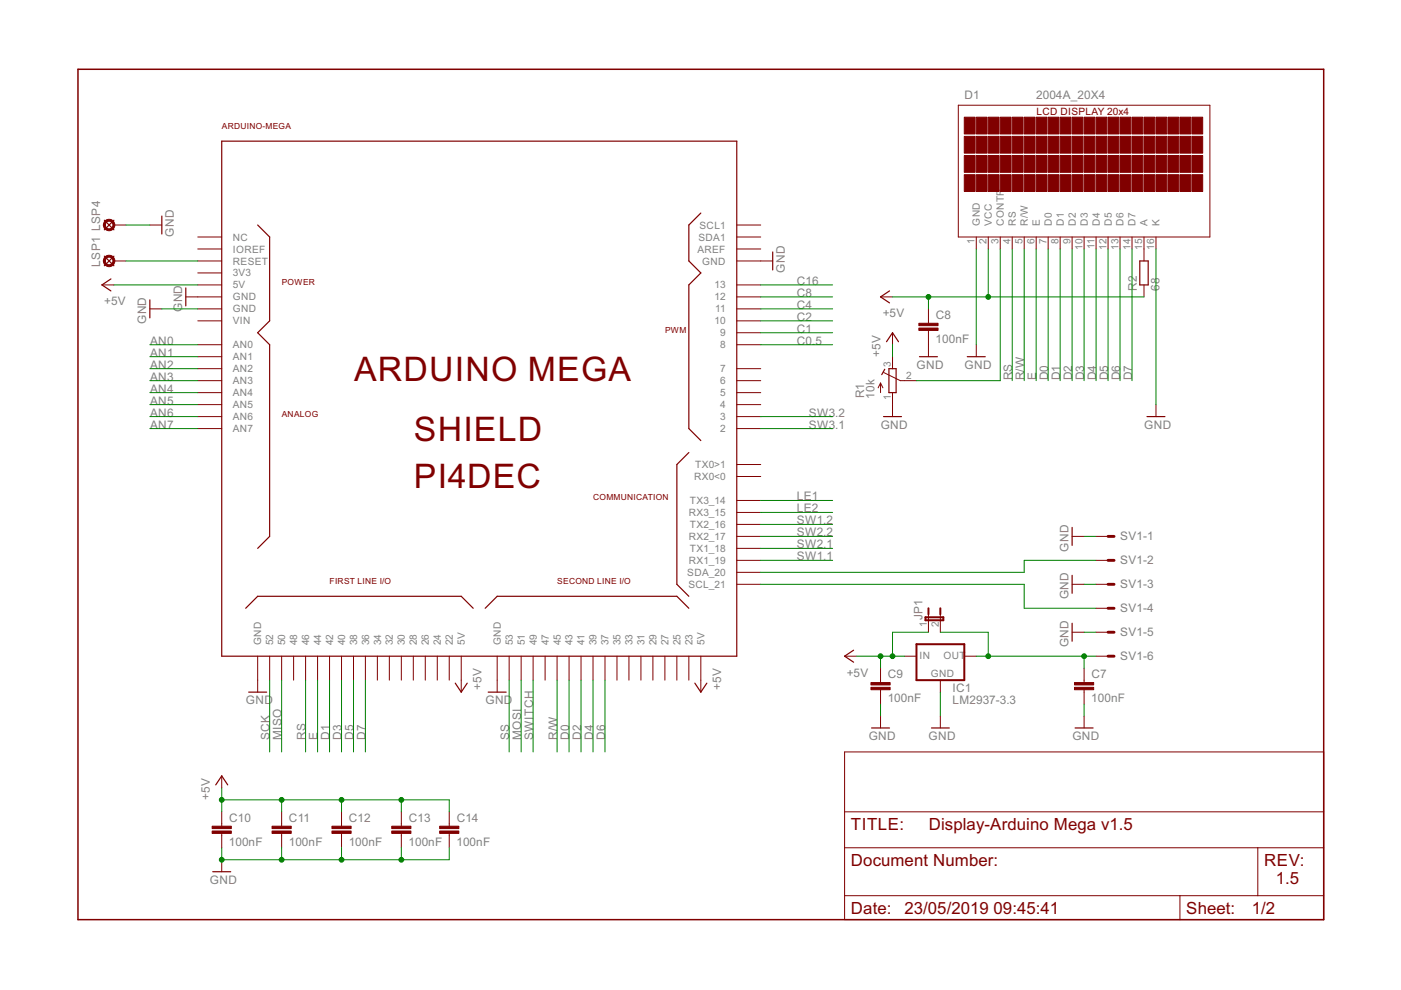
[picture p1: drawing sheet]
<svg xmlns="http://www.w3.org/2000/svg" width="297mm" height="210mm" viewBox="0 0 297 210" stroke-linecap="round" stroke-linejoin="round" font-family="sans-serif">
<path d="M16.5 14.7h264.1v180.3h-264.1z" fill="none" stroke="#800000" stroke-width=".32"/>
<g fill="none" stroke="#800000" stroke-width=".21">
<path d="M203.2 22.3h53.3v27.9h-53.3zM24.2 55.3h2.5M24.2 47.7h2.5M31.8 47.7h2.5M41.9 50.2h5.1M41.9 52.8h5.1M41.9 55.3h5.1M41.9 57.9h5.1M156.2 50.2h5.1M156.2 52.8h5.1M156.2 55.3h7.6M156.2 47.7h5.1"/>
<path d="M207 50.2v2.6M209.5 50.2v2.6M212.1 50.2v2.6M214.6 50.2v2.6M217.1 50.2v2.6M219.7 50.2v2.6M222.2 50.2v2.6M224.8 50.2v2.6M227.3 50.2v2.6M229.8 50.2v2.6M232.4 50.2v2.6M234.9 50.2v2.6"/>
<path d="M237.5 50.2v2.6M240 50.2v2.6M242.5 50.2v5.1M245.1 50.2v2.6M21.6 60.4h2.6M31.8 65.5h2.5M39.4 62.9h7.6M41.9 60.4h5.1M41.9 65.5h5.1M41.9 73.1h5.1M41.9 75.6h5.1M41.9 78.2h5.1"/>
<path d="M41.9 68h5.1M156.2 60.4h5.1M156.2 62.9h5.1M156.2 65.5h5.1M156.2 73.1h5.1M156.2 78.2h5.1M156.2 70.5h5.1M156.2 68h5.1M186.7 62.9h2.5M187.3 79l3.6 1.7h3.4M189.2 70.5v2.6M189.2 75.6v2.6"/>
<path d="M196.8 65.5v3M196.8 70v5.6M207 73.1v2.5M242.5 60.4v2.5M41.9 80.7h5.1M41.9 83.2h5.1M41.9 85.8h5.1M41.9 88.3h5.1M41.9 90.9h5.1M156.2 80.7h5.1M156.2 83.2h5.1M156.2 85.8h5.1"/>
<path d="M156.2 88.3h5.1M156.2 90.9h5.1M156.2 98.5h5.1M186.7 81.2v2M186.7 81.2l-.5 1M186.7 81.2l.5 1M189.2 83.2v5.1M245.1 85.8v2.5M156.2 118.8h5.1M156.2 116.3h5.1M156.2 113.7h5.1M156.2 111.2h5.1"/>
<path d="M156.2 108.6h5.1M156.2 106.1h5.1M156.2 101h5.1M227.3 113.7h2.5M232.4 118.8h2.5M232.4 113.7h2.5M54.6 139.1v7.6M57.2 139.1v5.1M59.7 139.1v5.1M62.3 139.1v5.1M64.8 139.1v5.1M67.3 139.1v5.1"/>
<path d="M69.9 139.1v5.1M72.4 139.1v5.1M75 139.1v5.1M77.5 139.1v5.1M80 139.1v5.1M82.5 139.1v5.1M85.1 139.1v5.1M87.6 139.1v5.1M90.2 139.1v5.1M92.7 139.1v5.1M95.2 139.1v5.1M97.8 139.1v7.6"/>
<path d="M105.4 139.1v7.6M107.9 139.1v5.1M110.5 139.1v5.1M113 139.1v5.1M115.6 139.1v5.1M118.1 139.1v5.1M120.6 139.1v5.1M123.2 139.1v5.1M125.7 139.1v5.1M128.3 139.1v5.1M130.8 139.1v5.1M133.3 139.1v5.1"/>
<path d="M135.9 139.1v5.1M138.4 139.1v5.1M141 139.1v5.1M143.5 139.1v5.1M146 139.1v5.1M148.6 139.1v7.6M156.2 123.9h5.1M156.2 121.3h5.1M179.1 139.1h2.5M191.8 139.1h2.5M196.8 130.2v3.8M199.4 130.2v3.8"/>
<path d="M204.4 139.1h2.6M227.3 123.9h2.5M227.3 134h2.5M232.4 123.9h2.5M232.4 139.1h2.5M232.4 134h2.5M232.4 129h2.5M179.1 159.4h101.5v35.6h-101.5zM186.7 141.7v3M186.7 146.2v3.1M186.7 151.8v2.5M199.4 144.2v2.5"/>
<path d="M199.4 151.8v2.5M229.8 141.7v3M229.8 146.2v3.1M229.8 151.8v2.5M47 164.5v2.5M47 172.1v3.1M47 176.7v3M59.7 172.1v3.1M59.7 176.7v3M72.4 172.1v3.1M72.4 176.7v3M85.1 172.1v3.1"/>
<path d="M85.1 176.7v3M95.2 172.1v3.1M95.2 176.7v3M179.1 179.7h101.5M179.1 172.1h101.5M266.7 179.7v10.2M47 182.3v2.5M179.1 189.9h101.5M250.2 189.9v5.1"/>
</g>
<g fill="#800000" stroke="#800000" stroke-width=".21">
<path d="M207 24.8h2.3v3.6h-2.3z"/>
<path d="M204.4 28.9h2.3v3.6h-2.3z"/>
<path d="M207 28.9h2.3v3.6h-2.3z"/>
<path d="M209.5 24.8h2.3v3.6h-2.3z"/>
<path d="M209.5 28.9h2.3v3.6h-2.3z"/>
<path d="M212.1 24.8h2.3v3.6h-2.3z"/>
<path d="M212.1 28.9h2.3v3.6h-2.3z"/>
<path d="M214.6 24.8h2.3v3.6h-2.3z"/>
<path d="M214.6 28.9h2.3v3.6h-2.3z"/>
<path d="M217.1 24.8h2.3v3.6h-2.3z"/>
<path d="M217.1 28.9h2.3v3.6h-2.3z"/>
<path d="M219.7 24.8h2.3v3.6h-2.3z"/>
<path d="M219.7 28.9h2.3v3.6h-2.3z"/>
<path d="M222.2 24.8h2.3v3.6h-2.3z"/>
<path d="M222.2 28.9h2.3v3.6h-2.3z"/>
<path d="M224.8 24.8h2.3v3.6h-2.3z"/>
<path d="M224.8 28.9h2.3v3.6h-2.3z"/>
<path d="M227.3 24.8h2.3v3.6h-2.3z"/>
<path d="M227.3 28.9h2.3v3.6h-2.3z"/>
<path d="M229.8 24.8h2.3v3.6h-2.3z"/>
<path d="M229.8 28.9h2.3v3.6h-2.3z"/>
<path d="M232.4 24.8h2.3v3.6h-2.3z"/>
<path d="M232.4 28.9h2.3v3.6h-2.3z"/>
<path d="M234.9 24.8h2.3v3.6h-2.3z"/>
<path d="M234.9 28.9h2.3v3.6h-2.3z"/>
<path d="M237.5 24.8h2.3v3.6h-2.3z"/>
<path d="M237.5 28.9h2.3v3.6h-2.3z"/>
<path d="M240 24.8h2.3v3.6h-2.3z"/>
<path d="M240 28.9h2.3v3.6h-2.3z"/>
<path d="M242.5 24.8h2.3v3.6h-2.3z"/>
<path d="M242.5 28.9h2.3v3.6h-2.3z"/>
<path d="M245.1 24.8h2.3v3.6h-2.3z"/>
<path d="M245.1 28.9h2.3v3.6h-2.3z"/>
<path d="M247.6 24.8h2.3v3.6h-2.3z"/>
<path d="M247.6 28.9h2.3v3.6h-2.3z"/>
<path d="M250.2 24.8h2.3v3.6h-2.3z"/>
<path d="M250.2 28.9h2.3v3.6h-2.3z"/>
<path d="M252.7 24.8h2.3v3.6h-2.3z"/>
<path d="M252.7 28.9h2.3v3.6h-2.3z"/>
<path d="M204.4 24.8h2.3v3.6h-2.3z"/>
<path d="M204.4 33h2.3v3.5h-2.3z"/>
<path d="M207 33h2.3v3.5h-2.3z"/>
<path d="M209.5 33h2.3v3.5h-2.3z"/>
<path d="M212.1 33h2.3v3.5h-2.3z"/>
<path d="M214.6 33h2.3v3.5h-2.3z"/>
<path d="M217.1 33h2.3v3.5h-2.3z"/>
<path d="M219.7 33h2.3v3.5h-2.3z"/>
<path d="M222.2 33h2.3v3.5h-2.3z"/>
<path d="M224.8 33h2.3v3.5h-2.3z"/>
<path d="M227.3 33h2.3v3.5h-2.3z"/>
<path d="M229.8 33h2.3v3.5h-2.3z"/>
<path d="M232.4 33h2.3v3.5h-2.3z"/>
<path d="M234.9 33h2.3v3.5h-2.3z"/>
<path d="M237.5 33h2.3v3.5h-2.3z"/>
<path d="M240 33h2.3v3.5h-2.3z"/>
<path d="M242.5 33h2.3v3.5h-2.3z"/>
<path d="M245.1 33h2.3v3.5h-2.3z"/>
<path d="M247.6 33h2.3v3.5h-2.3z"/>
<path d="M250.2 33h2.3v3.5h-2.3z"/>
<path d="M252.7 33h2.3v3.5h-2.3z"/>
<path d="M204.4 37h2.3v3.6h-2.3z"/>
<path d="M207 37h2.3v3.6h-2.3z"/>
<path d="M209.5 37h2.3v3.6h-2.3z"/>
<path d="M212.1 37h2.3v3.6h-2.3z"/>
<path d="M214.6 37h2.3v3.6h-2.3z"/>
<path d="M217.1 37h2.3v3.6h-2.3z"/>
<path d="M219.7 37h2.3v3.6h-2.3z"/>
<path d="M222.2 37h2.3v3.6h-2.3z"/>
<path d="M224.8 37h2.3v3.6h-2.3z"/>
<path d="M227.3 37h2.3v3.6h-2.3z"/>
<path d="M229.8 37h2.3v3.6h-2.3z"/>
<path d="M232.4 37h2.3v3.6h-2.3z"/>
<path d="M234.9 37h2.3v3.6h-2.3z"/>
<path d="M237.5 37h2.3v3.6h-2.3z"/>
<path d="M240 37h2.3v3.6h-2.3z"/>
<path d="M242.5 37h2.3v3.6h-2.3z"/>
<path d="M245.1 37h2.3v3.6h-2.3z"/>
<path d="M247.6 37h2.3v3.6h-2.3z"/>
<path d="M250.2 37h2.3v3.6h-2.3z"/>
<path d="M252.7 37h2.3v3.6h-2.3z"/>
<path d="M227.8 145.7h4.1v.5h-4.1z"/>
<path d="M227.8 144.7h4.1v.5h-4.1z"/>
<path d="M194.8 69.6h4.1v.5h-4.1z"/>
<path d="M194.8 68.5h4.1v.5h-4.1z"/>
<path d="M184.7 145.7h4v.5h-4z"/>
<path d="M184.7 144.7h4v.5h-4z"/>
<path d="M45 176.2h4v.5h-4z"/>
<path d="M45 175.2h4v.5h-4z"/>
<path d="M57.7 176.2h4v.5h-4z"/>
<path d="M57.7 175.2h4v.5h-4z"/>
<path d="M70.4 176.2h4v.5h-4z"/>
<path d="M70.4 175.2h4v.5h-4z"/>
<path d="M83.1 176.2h4v.5h-4z"/>
<path d="M83.1 175.2h4v.5h-4z"/>
<path d="M93.2 176.2h4.1v.5h-4.1z"/>
<path d="M93.2 175.2h4.1v.5h-4.1z"/>
</g>
<g fill="none" stroke="#800000" stroke-width=".25">
<path d="M47 29.9h109.2v109.2h-109.2zM22.1 54.3l2.1 2M22.1 46.7l2.1 2M23.5 59.1l-1.9 1.3 1.9 1.3M24.2 54.3l-2.1 2M24.2 46.7l-2.1 2M34.3 45.8v3.8M54.6 47.7l2.6 2.5v17.8l-2.6 2.5 2.6 2.6v40.6l-2.6 2.6M148.6 45.2l-2.6 2.5v7.6l2.6 2.6-2.6 2.5v30.5l2.6 2.5M163.8 53.4v3.8M241.7 55.3h1.7v5.1h-1.7zM31.8 63.6v3.8"/>
<path d="M39.4 61v3.9M187.6 78.3l-.7 1.1M188 72.5l1.2-2 1.3 2M188.5 78.2h1.5v5h-1.5zM188.6 61.7l-1.9 1.2 1.9 1.3M194.9 75.6h3.9M205.1 75.6h3.8M146 95.9l-2.5 2.6v25.4l2.5 2.5M187.3 88.3h3.8M243.2 88.3h3.8M227.3 111.8v3.8M52.1 129l2.5-2.6h43.2l2.5 2.6"/>
<path d="M102.9 129l2.5-2.6h38.1l2.5 2.6M181 137.9l-1.9 1.2 1.9 1.3M227.3 122v3.8M227.3 132.1v3.9M52.7 146.7h3.8M96.5 144.8l1.3 1.9 1.3-1.9M103.5 146.7h3.8M147.3 144.8l1.3 1.9 1.3-1.9M184.8 154.3h3.8M197.5 154.3h3.8M227.9 154.3h3.9M45.7 166.4l1.3-1.9 1.3 1.9"/>
<path d="M45.1 184.8h3.8"/>
</g>
<path d="M234.9 113.7h1.3M234.9 118.8h1.3M234.9 123.9h1.3M234.9 129h1.3M234.9 134h1.3M234.9 139.1h1.3" fill="none" stroke="#800000" stroke-width=".61"/>
<g fill="#800000" stroke="#800000" stroke-width=".21">
<path d="M22.3 54.4a1.22 1.22 0 0 1 1.9 .4 1.22 1.22 0 0 1-.8 1.7 1.22 1.22 0 0 1-1.5-1.2h.4a.81 .81 0 0 1 1.2-.7 .81 .81 0 0 1 .1 1.4 .81 .81 0 0 1-1.2-.5l-.1-.2h-.4z" fill-rule="evenodd"/>
<path d="M22.3 46.8a1.22 1.22 0 0 1 1.9 .3 1.22 1.22 0 0 1-.8 1.8 1.22 1.22 0 0 1-1.5-1.2h.4a.82 .82 0 0 1 1.2-.7 .82 .82 0 0 1 .2 1.4 .82 .82 0 0 1-1.3-.5l-.1-.2h-.4z" fill-rule="evenodd"/>
</g>
<path d="M194.3 136.6h10.1v7.6h-10.1zM196.2 130.9h3.8v.6h-3.8zM196.8 129v1.2M199.4 129v1.2" fill="none" stroke="#800000" stroke-width=".42"/>
<g fill="none" stroke="#008000" stroke-width=".21">
<path d="M26.7 47.7h5.1M26.7 55.3h15.2M207 52.8v20.3M209.5 52.8v10.1M212.1 52.8v27.9h-17.8M214.6 52.8v27.9M217.1 52.8v27.9M219.7 52.8v27.9M222.2 52.8v27.9M224.8 52.8v27.9M227.3 52.8v27.9M229.8 52.8v27.9"/>
<path d="M232.4 52.8v27.9M234.9 52.8v27.9M237.5 52.8v27.9M240 52.8v27.9M245.1 52.8v33M24.2 60.4h17.7M31.8 73.1h10.1M31.8 75.6h10.1M31.8 78.2h10.1M34.3 65.5h7.6M161.3 65.5h15.2M161.3 60.4h15.2"/>
<path d="M161.3 62.9h15.2M161.3 73.1h15.2M161.3 70.5h15.2M161.3 68h15.2M189.2 62.9h53.3M189.2 73.1v2.5M196.8 62.9v2.6M31.8 80.7h10.1M31.8 83.2h10.1M31.8 85.8h10.1M31.8 88.3h10.1M31.8 90.9h10.1"/>
<path d="M161.3 88.3h15.2M161.3 90.9h15.2M161.3 113.7h15.2M161.3 106.1h15.2M161.3 108.6h15.2M161.3 118.8h15.2M161.3 116.3h15.2M161.3 111.2h15.2M229.8 113.7h2.6M232.4 118.8h-15.3v2.5h-55.8M161.3 123.9h55.8v5.1h15.3M181.6 139.1h10.2"/>
<path d="M186.7 139.1v2.6M196.8 134h-7.6v5.1M199.4 134h10.1v5.1M207 139.1h25.4M229.8 134h2.6M229.8 139.1v2.6M229.8 123.9h2.6M57.2 144.2v15.2M59.7 144.2v15.2M64.8 144.2v15.2M67.3 144.2v15.2M69.9 144.2v15.2"/>
<path d="M72.4 144.2v15.2M75 144.2v15.2M77.5 144.2v15.2M107.9 144.2v15.2M110.5 144.2v15.2M113 144.2v15.2M118.1 144.2v15.2M120.6 144.2v15.2M123.2 144.2v15.2M125.7 144.2v15.2M128.3 144.2v15.2M186.7 149.3v2.5"/>
<path d="M199.4 146.7v5.1M229.8 149.3v2.5M47 167v5.1M47 179.7v2.6h48.2v-2.6M47 169.6h48.2v2.5M59.7 169.6v2.5M59.7 179.7v2.6M72.4 169.6v2.5M72.4 179.7v2.6M85.1 169.6v2.5M85.1 179.7v2.6"/>
</g>
<g fill="#008000" stroke="#008000" stroke-width=".21">
<circle cx="47" cy="182.3" r=".51"/>
<circle cx="59.7" cy="182.3" r=".51"/>
<circle cx="72.4" cy="182.3" r=".51"/>
<circle cx="85.1" cy="182.3" r=".51"/>
<circle cx="209.5" cy="62.9" r=".51"/>
<circle cx="196.8" cy="62.9" r=".51"/>
<circle cx="189.2" cy="139.1" r=".51"/>
<circle cx="186.7" cy="139.1" r=".51"/>
<circle cx="47" cy="169.6" r=".51"/>
<circle cx="59.7" cy="169.6" r=".51"/>
<circle cx="72.4" cy="169.6" r=".51"/>
<circle cx="85.1" cy="169.6" r=".51"/>
<circle cx="209.5" cy="139.1" r=".51"/>
<circle cx="229.8" cy="139.1" r=".51"/>
</g>
<g font-size="8" fill="#800000">
<text x="75.1" y="80.7">ARDUINO MEGA</text>
<text x="87.8" y="93.4">SHIELD</text>
<text x="87.8" y="103.6">PI4DEC</text>
</g>
<g font-size="4" fill="#800000">
<text x="180.4" y="175.9">TITLE:</text>
<text x="196.9" y="175.9">Display-Arduino Mega v1.5</text>
<text x="180.4" y="183.6">Document Number:</text>
<text x="268" y="183.6">REV:</text>
<text x="270.5" y="187.4">1.5</text>
<text x="180.4" y="193.7">Date: 23/05/2019</text>
<text x="210.7" y="193.7">09:45:41</text>
<text x="251.5" y="193.7">Sheet:</text>
<text x="265.4" y="193.7">1/2</text>
</g>
<g font-size="2.8" fill="#808080">
<text x="204.5" y="21">D1</text>
<text x="219.7" y="21">2004A_20X4</text>
<text x="36.8" y="50.2" transform="rotate(-90 36.8 50.2)">GND</text>
<text x="21.2" y="56.5" transform="rotate(-90 21.2 56.5)">LSP1 LSP4</text>
<text x="166.4" y="57.8" transform="rotate(-90 166.4 57.8)">GND</text>
<text x="22.1" y="64.7">+5V</text>
<text x="168.9" y="65.5">C4</text>
<text x="168.9" y="62.9">C8</text>
<text x="168.9" y="60.4">C16</text>
<text x="241.1" y="61.6" transform="rotate(-90 241.1 61.6)">R2</text>
<text x="245.9" y="61.7" transform="rotate(-90 245.9 61.7)">68</text>
<text x="31" y="68.7" transform="rotate(-90 31 68.7)">GND</text>
<text x="38.6" y="66.2" transform="rotate(-90 38.6 66.2)">GND</text>
<text x="168.9" y="70.6">C1</text>
<text x="168.9" y="68">C2</text>
<text x="187.1" y="67.3">+5V</text>
<text x="198.4" y="67.6">C8</text>
<text x="31.8" y="73.1">AN0</text>
<text x="31.8" y="75.6">AN1</text>
<text x="168.9" y="73.1">C0.5</text>
<text x="186.7" y="75.6" transform="rotate(-90 186.7 75.6)">+5V</text>
<text x="198.4" y="72.7">100nF</text>
<text x="31.8" y="78.2">AN2</text>
<text x="31.8" y="80.7">AN3</text>
<text x="31.8" y="83.3">AN4</text>
<text x="194.3" y="78.2">GND</text>
<text x="204.5" y="78.2">GND</text>
<text x="214.6" y="80.7" transform="rotate(-90 214.6 80.7)">RS</text>
<text x="217.2" y="80.7" transform="rotate(-90 217.2 80.7)">R/W</text>
<text x="219.7" y="80.7" transform="rotate(-90 219.7 80.7)">E</text>
<text x="222.2" y="80.7" transform="rotate(-90 222.2 80.7)">D0</text>
<text x="224.8" y="80.7" transform="rotate(-90 224.8 80.7)">D1</text>
<text x="227.3" y="80.7" transform="rotate(-90 227.3 80.7)">D2</text>
<text x="229.9" y="80.7" transform="rotate(-90 229.9 80.7)">D3</text>
<text x="232.4" y="80.7" transform="rotate(-90 232.4 80.7)">D4</text>
<text x="234.9" y="80.7" transform="rotate(-90 234.9 80.7)">D5</text>
<text x="237.5" y="80.7" transform="rotate(-90 237.5 80.7)">D6</text>
<text x="240" y="80.7" transform="rotate(-90 240 80.7)">D7</text>
<text x="31.8" y="85.8">AN5</text>
<text x="31.8" y="88.3">AN6</text>
<text x="171.5" y="88.3">SW3.2</text>
<text x="183.3" y="84.5" transform="rotate(-90 183.3 84.5)">R1</text>
<text x="185.4" y="84.5" transform="rotate(-90 185.4 84.5)">10k</text>
<text x="31.8" y="90.9">AN7</text>
<text x="171.5" y="90.9">SW3.1</text>
<text x="186.7" y="90.9">GND</text>
<text x="242.6" y="90.9">GND</text>
<text x="168.9" y="106.1">LE1</text>
<text x="168.9" y="108.6">LE2</text>
<text x="168.9" y="111.2">SW1.2</text>
<text x="168.9" y="113.7">SW2.2</text>
<text x="168.9" y="118.8">SW1.1</text>
<text x="168.9" y="116.3">SW2.1</text>
<text x="226.6" y="116.9" transform="rotate(-90 226.6 116.9)">GND</text>
<text x="237.5" y="114.5">SV1-1</text>
<text x="237.5" y="119.6">SV1-2</text>
<text x="237.5" y="124.6">SV1-3</text>
<text x="195.6" y="131.5" transform="rotate(-90 195.6 131.5)">JP1</text>
<text x="226.6" y="127.1" transform="rotate(-90 226.6 127.1)">GND</text>
<text x="237.5" y="129.7">SV1-4</text>
<text x="226.6" y="137.3" transform="rotate(-90 226.6 137.3)">GND</text>
<text x="237.5" y="134.8">SV1-5</text>
<text x="179.5" y="143.4">+5V</text>
<text x="188.2" y="143.8">C9</text>
<text x="231.4" y="143.8">C7</text>
<text x="237.5" y="139.9">SV1-6</text>
<text x="52.1" y="149.3">GND</text>
<text x="102.1" y="146.3" transform="rotate(-90 102.1 146.3)">+5V</text>
<text x="102.9" y="149.3">GND</text>
<text x="152.9" y="146.3" transform="rotate(-90 152.9 146.3)">+5V</text>
<text x="188.2" y="148.9">100nF</text>
<text x="202" y="149.3">LM2937-3.3</text>
<text x="202" y="146.7">IC1</text>
<text x="231.4" y="148.9">100nF</text>
<text x="57.2" y="156.9" transform="rotate(-90 57.2 156.9)">SCK</text>
<text x="59.7" y="156.9" transform="rotate(-90 59.7 156.9)">MISO</text>
<text x="64.8" y="156.9" transform="rotate(-90 64.8 156.9)">RS</text>
<text x="67.3" y="156.9" transform="rotate(-90 67.3 156.9)">E</text>
<text x="69.9" y="156.9" transform="rotate(-90 69.9 156.9)">D1</text>
<text x="72.4" y="156.9" transform="rotate(-90 72.4 156.9)">D3</text>
<text x="74.9" y="156.9" transform="rotate(-90 74.9 156.9)">D5</text>
<text x="77.5" y="156.9" transform="rotate(-90 77.5 156.9)">D7</text>
<text x="108" y="156.9" transform="rotate(-90 108 156.9)">SS</text>
<text x="110.5" y="156.9" transform="rotate(-90 110.5 156.9)">MOSI</text>
<text x="113" y="156.9" transform="rotate(-90 113 156.9)">SWITCH</text>
<text x="118.1" y="156.9" transform="rotate(-90 118.1 156.9)">R/W</text>
<text x="120.7" y="156.9" transform="rotate(-90 120.7 156.9)">D0</text>
<text x="123.2" y="156.9" transform="rotate(-90 123.2 156.9)">D2</text>
<text x="125.7" y="156.9" transform="rotate(-90 125.7 156.9)">D4</text>
<text x="128.3" y="156.9" transform="rotate(-90 128.3 156.9)">D6</text>
<text x="184.2" y="156.9">GND</text>
<text x="196.9" y="156.9">GND</text>
<text x="227.4" y="156.9">GND</text>
<text x="44.5" y="169.6" transform="rotate(-90 44.5 169.6)">+5V</text>
<text x="48.5" y="179.4">100nF</text>
<text x="48.6" y="174.3">C10</text>
<text x="61.2" y="179.4">100nF</text>
<text x="61.3" y="174.3">C11</text>
<text x="73.9" y="179.4">100nF</text>
<text x="74" y="174.3">C12</text>
<text x="86.6" y="179.4">100nF</text>
<text x="86.7" y="174.3">C13</text>
<text x="96.8" y="179.4">100nF</text>
<text x="96.8" y="174.3">C14</text>
<text x="44.5" y="187.4">GND</text>
</g>
<text font-size="2.4" fill="#800000" x="219.7" y="24.3">LCD DISPLAY 20x4</text>
<g font-size="2.4" fill="#808080">
<text x="207.8" y="47.9" transform="rotate(-90 207.8 47.9)">GND</text>
<text x="210.3" y="47.9" transform="rotate(-90 210.3 47.9)">VCC</text>
<text x="212.8" y="47.9" transform="rotate(-90 212.8 47.9)">CONTR</text>
<text x="215.4" y="47.9" transform="rotate(-90 215.4 47.9)">RS</text>
<text x="217.9" y="47.9" transform="rotate(-90 217.9 47.9)">R/W</text>
<text x="220.5" y="47.9" transform="rotate(-90 220.5 47.9)">E</text>
<text x="223" y="47.9" transform="rotate(-90 223 47.9)">D0</text>
<text x="225.5" y="47.9" transform="rotate(-90 225.5 47.9)">D1</text>
<text x="228.1" y="47.9" transform="rotate(-90 228.1 47.9)">D2</text>
<text x="230.6" y="47.9" transform="rotate(-90 230.6 47.9)">D3</text>
<text x="233.2" y="47.9" transform="rotate(-90 233.2 47.9)">D4</text>
<text x="235.7" y="47.9" transform="rotate(-90 235.7 47.9)">D5</text>
<text x="238.2" y="47.9" transform="rotate(-90 238.2 47.9)">D6</text>
<text x="240.8" y="47.9" transform="rotate(-90 240.8 47.9)">D7</text>
<text x="243.3" y="47.9" transform="rotate(-90 243.3 47.9)">A</text>
<text x="245.9" y="47.9" transform="rotate(-90 245.9 47.9)">K</text>
<text x="49.4" y="51">NC</text>
<text x="49.4" y="53.5">IOREF</text>
<text x="147.9" y="53.5">AREF</text>
<text x="148.1" y="51">SDA1</text>
<text x="148.3" y="48.5">SCL1</text>
<text x="206.6" y="51.8" transform="rotate(-90 206.6 51.8)">1</text>
<text x="209.2" y="51.8" transform="rotate(-90 209.2 51.8)">2</text>
<text x="211.7" y="51.8" transform="rotate(-90 211.7 51.8)">3</text>
<text x="214.3" y="51.8" transform="rotate(-90 214.3 51.8)">4</text>
<text x="216.8" y="51.8" transform="rotate(-90 216.8 51.8)">5</text>
<text x="219.3" y="51.8" transform="rotate(-90 219.3 51.8)">6</text>
<text x="221.9" y="51.8" transform="rotate(-90 221.9 51.8)">7</text>
<text x="224.4" y="51.8" transform="rotate(-90 224.4 51.8)">8</text>
<text x="227" y="51.8" transform="rotate(-90 227 51.8)">9</text>
<text x="229.5" y="53" transform="rotate(-90 229.5 53)">10</text>
<text x="232" y="52.8" transform="rotate(-90 232 52.8)">11</text>
<text x="234.6" y="53" transform="rotate(-90 234.6 53)">12</text>
<text x="237.1" y="53" transform="rotate(-90 237.1 53)">13</text>
<text x="239.7" y="53" transform="rotate(-90 239.7 53)">14</text>
<text x="242.2" y="53" transform="rotate(-90 242.2 53)">15</text>
<text x="244.7" y="53" transform="rotate(-90 244.7 53)">16</text>
<text x="49.3" y="58.6">3V3</text>
<text x="49.4" y="56.1">RESET</text>
<text x="148.9" y="56.1">GND</text>
<text x="49.3" y="61.2">5V</text>
<text x="49.4" y="63.7">GND</text>
<text x="151.5" y="63.7">12</text>
<text x="151.5" y="61.2">13</text>
<text x="49.4" y="66.2">GND</text>
<text x="49.4" y="68.8">VIN</text>
<text x="151.5" y="68.8">10</text>
<text x="151.6" y="66.2">11</text>
<text x="152.7" y="71.3">9</text>
<text x="49.4" y="73.9">AN0</text>
<text x="49.4" y="76.4">AN1</text>
<text x="152.7" y="73.9">8</text>
<text x="188.9" y="77.8" transform="rotate(-90 188.9 77.8)">3</text>
<text x="49.4" y="78.9">AN2</text>
<text x="49.4" y="81.5">AN3</text>
<text x="152.7" y="81.5">6</text>
<text x="152.7" y="78.9">7</text>
<text x="192.1" y="80.4">2</text>
<text x="49.4" y="84">AN4</text>
<text x="49.4" y="86.6">AN5</text>
<text x="49.4" y="89.1">AN6</text>
<text x="152.7" y="89.1">3</text>
<text x="152.7" y="86.6">4</text>
<text x="152.7" y="84">5</text>
<text x="188.9" y="84.8" transform="rotate(-90 188.9 84.8)">1</text>
<text x="49.4" y="91.6">AN7</text>
<text x="152.7" y="91.6">2</text>
<text x="147.2" y="101.8">RX0&lt;0</text>
<text x="147.4" y="99.3">TX0&gt;1</text>
<text x="146.3" y="106.9">TX3_14</text>
<text x="146.1" y="109.4">RX3_15</text>
<text x="146.3" y="112">TX2_16</text>
<text x="146.1" y="119.6">RX1_19</text>
<text x="146.1" y="114.5">RX2_17</text>
<text x="146.3" y="117">TX1_18</text>
<text x="145.7" y="122.1">SDA_20</text>
<text x="145.9" y="124.6">SCL_21</text>
<text x="55.4" y="136.7" transform="rotate(-90 55.4 136.7)">GND</text>
<text x="57.9" y="136.8" transform="rotate(-90 57.9 136.8)">52</text>
<text x="60.5" y="136.8" transform="rotate(-90 60.5 136.8)">50</text>
<text x="63" y="136.8" transform="rotate(-90 63 136.8)">48</text>
<text x="65.5" y="136.8" transform="rotate(-90 65.5 136.8)">46</text>
<text x="68.1" y="136.8" transform="rotate(-90 68.1 136.8)">44</text>
<text x="70.6" y="136.8" transform="rotate(-90 70.6 136.8)">42</text>
<text x="73.2" y="136.8" transform="rotate(-90 73.2 136.8)">40</text>
<text x="75.7" y="136.8" transform="rotate(-90 75.7 136.8)">38</text>
<text x="78.2" y="136.8" transform="rotate(-90 78.2 136.8)">36</text>
<text x="80.8" y="136.8" transform="rotate(-90 80.8 136.8)">34</text>
<text x="83.3" y="136.8" transform="rotate(-90 83.3 136.8)">32</text>
<text x="85.9" y="136.8" transform="rotate(-90 85.9 136.8)">30</text>
<text x="88.4" y="136.8" transform="rotate(-90 88.4 136.8)">28</text>
<text x="90.9" y="136.8" transform="rotate(-90 90.9 136.8)">26</text>
<text x="93.5" y="136.8" transform="rotate(-90 93.5 136.8)">24</text>
<text x="96" y="136.8" transform="rotate(-90 96 136.8)">22</text>
<text x="98.6" y="136.8" transform="rotate(-90 98.6 136.8)">5V</text>
<text x="106.2" y="136.7" transform="rotate(-90 106.2 136.7)">GND</text>
<text x="108.7" y="136.8" transform="rotate(-90 108.7 136.8)">53</text>
<text x="111.3" y="136.8" transform="rotate(-90 111.3 136.8)">51</text>
<text x="113.8" y="136.8" transform="rotate(-90 113.8 136.8)">49</text>
<text x="116.3" y="136.8" transform="rotate(-90 116.3 136.8)">47</text>
<text x="118.9" y="136.8" transform="rotate(-90 118.9 136.8)">45</text>
<text x="121.4" y="136.8" transform="rotate(-90 121.4 136.8)">43</text>
<text x="124" y="136.8" transform="rotate(-90 124 136.8)">41</text>
<text x="126.5" y="136.8" transform="rotate(-90 126.5 136.8)">39</text>
<text x="129" y="136.8" transform="rotate(-90 129 136.8)">37</text>
<text x="131.6" y="136.8" transform="rotate(-90 131.6 136.8)">35</text>
<text x="134.1" y="136.8" transform="rotate(-90 134.1 136.8)">33</text>
<text x="136.7" y="136.8" transform="rotate(-90 136.7 136.8)">31</text>
<text x="139.2" y="136.8" transform="rotate(-90 139.2 136.8)">29</text>
<text x="141.7" y="136.8" transform="rotate(-90 141.7 136.8)">27</text>
<text x="144.3" y="136.8" transform="rotate(-90 144.3 136.8)">25</text>
<text x="146.8" y="136.8" transform="rotate(-90 146.8 136.8)">23</text>
<text x="149.4" y="136.8" transform="rotate(-90 149.4 136.8)">5V</text>
<text x="196.5" y="133" transform="rotate(-90 196.5 133)">1</text>
<text x="199" y="133" transform="rotate(-90 199 133)">2</text>
<text x="195" y="139.8">IN</text>
<text x="197.4" y="143.4">GND</text>
<text x="200.1" y="139.8">OUT</text>
</g>
<g font-size="2" fill="#800000">
<text x="47" y="27.4">ARDUINO-MEGA</text>
<text x="59.7" y="60.4">POWER</text>
<text x="141" y="70.6">PWM</text>
<text x="59.7" y="88.3">ANALOG</text>
<text x="125.8" y="106.1">COMMUNICATION</text>
<text x="69.9" y="123.9">FIRST LINE I/O</text>
<text x="118.1" y="123.9">SECOND LINE I/O</text>
</g>
</svg>
